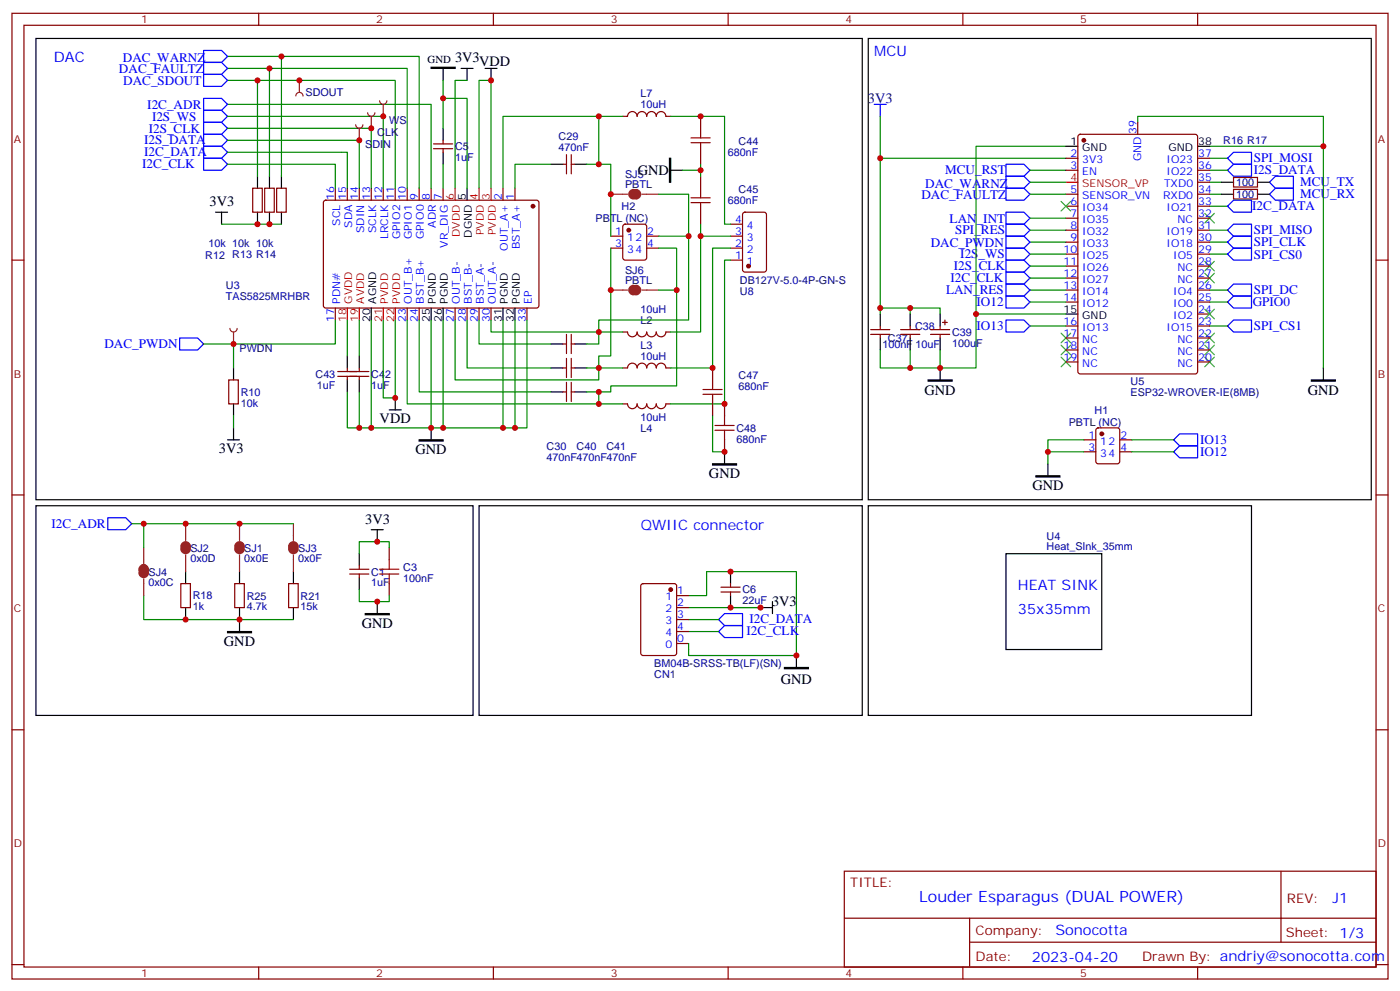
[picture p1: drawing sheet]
<svg xmlns="http://www.w3.org/2000/svg" width="412mm" height="292mm" viewBox="0 0 412 292" stroke-linecap="round" stroke-linejoin="round" font-family="sans-serif">
<g fill="none" stroke="#870000" stroke-width=".35">
<path d="M3.5 3.9h405.4v284.4h-405.4zM7.1 7.4h398.2v277.3h-398.2zM76.2 3.9v3.5M145.3 3.9v3.5M214.5 3.9v3.5M283.6 3.9v3.5M352.8 3.9v3.5M183.4 34.3l1.5-.1a1.41 1.41 0 0 1 1.4-1.4 1.41 1.41 0 0 1 1.4 1.5 1.41 1.41 0 0 1 1.4-1.5 1.41 1.41 0 0 1 1.4 1.5 1.41 1.41 0 0 1 1.4-1.5 1.41 1.41 0 0 1 1.4 1.5 1.41 1.41 0 0 1 1.4-1.5 1.41 1.41 0 0 1 1.4 1.5h1.5M206.4 34.3v3.5M317.7 39.8l.5-.3h33.9l.6 .5 .1 69.4-.5 .6-34.1 .1-.6-.5-.1-69.3zM335.1 36v3.5M74.4 55.4h2.9v7.1h-2.9z"/>
<path d="M78 55.4h2.8v7.1h-2.8zM81.5 55.4h2.8v7.1h-2.8zM95.5 59.2l.5-.3 62.3 .1 .4 .7v30.6l-.7 .4-62.3-.1-.5-.6v-30.3zM98.8 55.4v3.5M102.3 55.4v3.5M105.8 55.4v3.5M109.4 55.4v3.5M112.9 55.4v3.5M116.4 55.4v3.5M119.9 55.4v3.5M123.5 55.4v3.5M127 55.4v3.5"/>
<path d="M127.7 43.8h5.6M127.7 42.4h5.6M130.5 41.3v1.1M130.5 43.8v1M130.5 55.4v3.5M148.2 55.4v3.5M151.7 55.4v3.5M165.8 48.4h1.1M166.9 45.5v5.7M168.3 45.5v5.7M168.3 48.4h1M206.4 44.8v3.6"/>
<path d="M206.4 51.9v3.5M314 46.6h3.5M314 50.1h3.5M314 57.2h3.5M352.8 46.6h3.5M352.8 50.1h3.5M352.8 53.7h3.5M352.8 57.2h3.5M363.4 52.2h7v2.9h-7zM363.4 55.8h7v2.8h-7zM3.5 76.6h3.6M179.9 73.1h3.5"/>
<path d="M179.9 69.5h3.5M183.7 66.2l.4-.2h5.7l.6 .4 .1 9.5-.5 .6-5.9 .1-.6-.5-.1-9.4zM190.5 73.1h3.5M190.5 69.5h3.5M206.4 62.5v3.5M215.2 76.6h3.5M215.2 73.1h3.5M215.2 69.5h3.5M215.2 66h3.5M219 62.7l.4-.2h5.7l.6 .4 .1 16.5-.5 .7h-5.9l-.6-.4-.1-16.5zM314 60.7h3.5M314 64.2h3.5"/>
<path d="M314 67.8h3.5M314 71.3h3.5M314 74.8h3.5M314 78.4h3.5M352.8 60.7h3.5M352.8 64.2h3.5M352.8 67.8h3.5M352.8 71.3h3.5M352.8 74.8h3.5M352.8 78.4h3.5M405.3 76.6h3.6M98.8 90.7v3.5"/>
<path d="M119.9 90.7v3.5M123.5 90.7v3.5M134.1 90.7v3.5M137.6 90.7v3.5M141.1 90.7v3.5M144.6 90.7v3.5M155.2 90.7v3.5M166.9 98.5v5.6M168.3 98.5v5.6M183.4 97.8h1.5M187.7 97.7a1.41 1.41 0 0 1-1.4 1.5 1.41 1.41 0 0 1-1.4-1.4M190.5 97.7a1.41 1.41 0 0 1-1.4 1.5 1.41 1.41 0 0 1-1.4-1.4"/>
<path d="M193.3 97.7a1.41 1.41 0 0 1-1.4 1.5 1.41 1.41 0 0 1-1.4-1.4M197.6 97.8l-1.5-.1a1.41 1.41 0 0 1-1.4 1.5 1.41 1.41 0 0 1-1.4-1.4M256.5 98.5h5.6M256.5 97h5.6M259.3 96v1M259.3 98.5v1M265.3 98.5h5.6M265.3 97h5.6M268.1 96v1M268.1 98.5v1M274.1 98.5h5.7M274.1 97h5.7"/>
<path d="M276.9 96v1M276.9 98.5v1M277.6 94.9h1.4M278.3 94.2v1.4M314 81.9h3.5M314 85.4h3.5M314 88.9h3.5M314 96h3.5M314 99.5h3.5M352.8 81.9h3.5M352.8 85.4h3.5M352.8 88.9h3.5"/>
<path d="M352.8 92.5h3.5M352.8 96h3.5M352.8 99.5h3.5M67.4 111.9h2.8v7h-2.8zM99.5 110.8h9.2M99.5 109.4h9.2M102.3 108.3v1.1M102.3 110.8v1.1M105.8 108.3v1.1M105.8 110.8v1.1M165.8 101.3h1.1M165.8 108.3h1.1"/>
<path d="M165.8 115.4h1.1M166.9 105.5v5.7M166.9 112.6v5.6M168.3 105.5v5.7M168.3 112.6v5.6M168.3 101.3h1M168.3 108.3h1M168.3 115.4h1M183.4 108.3h1.5a1.41 1.41 0 0 1 1.4-1.4 1.41 1.41 0 0 1 1.4 1.4 1.41 1.41 0 0 1 1.4-1.4 1.41 1.41 0 0 1 1.4 1.4 1.41 1.41 0 0 1 1.4-1.4 1.41 1.41 0 0 1 1.4 1.4 1.41 1.41 0 0 1 1.4-1.4 1.41 1.41 0 0 1 1.4 1.4h1.5M183.4 118.9h1.5a1.41 1.41 0 0 0 1.4 1.4 1.41 1.41 0 0 0 1.4-1.4 1.41 1.41 0 0 0 1.4 1.4 1.41 1.41 0 0 0 1.4-1.4 1.41 1.41 0 0 0 1.4 1.4 1.41 1.41 0 0 0 1.4-1.4 1.41 1.41 0 0 0 1.4 1.4 1.41 1.41 0 0 0 1.4-1.4h1.5M209.9 108.3v3.6M209.9 118.9v3.5"/>
<path d="M213.4 118.9v3.5M314 103h3.5M314 106.6h3.5M352.8 103h3.5M352.8 106.6h3.5M213.4 129.5v3.5M3.5 145.7h3.6M405.3 145.7h3.6M53.3 171.8h2.8v7.1h-2.8zM69.1 171.8h2.9v7.1h-2.9zM85 171.8h2.8v7.1h-2.8zM103 169h5.7"/>
<path d="M103 167.6h5.7M105.8 166.5v1.1M105.8 169v1.1M114.7 161.3v3.5M114.7 171.8v3.6M212.4 174.3h5.6M212.4 172.9h5.6M215.2 171.8v1.1M215.2 174.3v1.1M3.5 214.9h3.6M405.3 214.9h3.6M248.7 256.5h156.6v28.2h-156.6z"/>
<path d="M377.3 256.5v20.9M248.7 270.4h156.5M285.6 277.4h119.6M285.6 270.4v14.1M3.5 284h3.6M76.2 284.7v3.6M145.3 284.7v3.6M214.5 284.7v3.6M283.6 284.7v3.6M352.8 284.7v3.6M405.3 284h3.6"/>
</g>
<g fill="none" stroke="#000" stroke-width=".35">
<path d="M10.6 11.3h243.4v135.8h-243.4zM255.8 11.3h148.1v135.8h-148.1zM130.5 20.1v3.6M130.5 37.8v3.5M135.8 20.1h3.5M137.6 20.1v3.6M142.9 20.1h3.5M144.6 20.1v3.6M75.8 51.9v3.5M79.4 51.9v3.5M82.9 51.9v3.5M130.5 44.8v3.6"/>
<path d="M137.6 55.4v3.5M162.3 48.4h3.5M169.3 48.4h3.6M197.6 50.1h3.5M314 43.1h3.5M352.8 43.1h3.5M359.8 53.7h3.6M359.8 57.2h3.6M370.4 53.7h3.5M370.4 57.2h3.5M63.5 62.5h3.5M65.3 62.5v3.5"/>
<path d="M75.8 62.5v3.5M79.4 62.5v3.5M82.9 62.5v3.5M109.4 90.7v3.5M127 90.7v3.5M130.5 90.7v3.5M148.2 90.7v3.5M151.7 90.7v3.5M259.3 92.5v3.5M259.3 99.5v3.5M268.1 92.5v3.5M268.1 99.5v3.5"/>
<path d="M276.9 92.5v3.5M276.9 99.5v3.5M314 92.5h3.5M68.8 108.3v3.6M68.8 118.9v3.5M102.3 104.8v3.5M102.3 111.9v3.5M105.8 104.8v3.5M105.8 111.9v3.5M116.4 117.2v3.5M162.3 101.3h3.5M162.3 108.3h3.5"/>
<path d="M162.3 115.4h3.5M169.3 101.3h3.6M169.3 108.3h3.6M169.3 115.4h3.6M276.9 108.3v3.6M389.8 108.3v3.6M67 129.5h3.6M68.8 126v3.5M114.7 120.7h3.5M127 126v3.5M213.4 133v3.6M10.6 148.9h128.7v61.7h-128.7z"/>
<path d="M109.4 156h3.5M111.1 156v3.5M141.1 148.9h112.9v61.7h-112.9zM255.8 148.9h112.9v61.7h-112.9zM54.7 168.3v3.5M54.7 178.9v3.5M70.6 168.3v3.5M70.6 178.9v7M86.4 168.3v3.5M86.4 178.9v3.5M105.8 163v3.5M105.8 170.1v3.5"/>
<path d="M111.1 177.1v3.6M215.2 168.3v3.5M215.2 175.4v3.5M224 178.9h3.5M227.5 177.1v3.6M296.3 163h28.3v28.2h-28.3zM234.6 193v3.5"/>
</g>
<g fill="none" stroke="#008700" stroke-width=".35">
<path d="M67 16.6h56.5v38.8M82.9 16.6v35.3M67 37.8h42.4v17.6M67 34.3h45.9v21.1M67 23.7h49.4v31.7M67 20.1h52.9v35.3M67 30.7h60v24.7M75.8 23.7v28.2M79.4 20.1v31.8M130.5 29h7.1v26.4M130.5 23.7v14.1M137.6 23.7h-3.5v31.7"/>
<path d="M176.4 34.3h7M197.6 34.3h15.8v31.7h1.8M259.3 34.3v12.3h54.7M335.1 36v-1.7h54.7v74M67 41.3h38.8v14.1M67 48.4h31.8v7M130.5 48.4v7M141.1 55.4v-31.7h3.5v31.7M162.3 48.4h-10.6v7M172.9 48.4h3.5v-14.1h-28.2v21.1M176.4 48.4h3.5v21.1M194 57.2h8.8v12.3"/>
<path d="M201.1 50.1h5.3v1.8M206.4 48.4v1.7M259.3 46.6v45.9M303.4 53.7h10.6M303.4 57.2h10.6M303.4 50.1h10.6M314 43.1h-26.5v49.4M356.3 46.6h5.3M356.3 53.7h3.5M356.3 57.2h3.5M356.3 43.1h33.5M356.3 50.1h5.3"/>
<path d="M65.3 66h17.6M179.9 73.1v31.7h-3.5v3.5h7M194 73.1h5.3v40.5h-19.4v1.8h-3.5M194 69.5h8.8v24.7h-26.4v3.6h7M206.4 66v3.5M215.2 76.6h-1.8v42.3h-15.8M215.2 73.1h-5.3v35.2h-12.3M215.2 69.5h-8.8v28.3h-8.8M303.4 71.3h10.6M303.4 78.4h10.6M303.4 74.8h10.6M303.4 67.8h10.6"/>
<path d="M303.4 64.2h10.6M356.3 60.7h5.3M356.3 74.8h5.3M356.3 71.3h5.3M356.3 67.8h5.3M98.8 94.2v7.1h-38.8M102.3 94.2v10.6M105.8 94.2v10.6M109.4 94.2v31.8h17.6M112.9 94.2v23h3.5v-23M119.9 94.2v24.7h56.5v-3.5h-3.5M123.5 94.2v21.2h38.8"/>
<path d="M127 94.2v31.8h28.2v-31.8M130.5 94.2v31.8M134.1 94.2v17.7h42.3v-3.6h-3.5M137.6 94.2v14.1h24.7M141.1 94.2v7.1h21.2M144.6 94.2v3.6h31.8v3.5h-3.5M148.2 94.2v31.8M151.7 94.2v31.8M194 85.4h5.3M259.3 90.7h8.8v1.8M268.1 90.7h8.8v1.8M303.4 85.4h10.6"/>
<path d="M303.4 81.9h10.6M314 92.5h-26.5v15.8h-10.6v-5.3M356.3 85.4h5.3M356.3 96h5.3M356.3 88.9h5.3M68.8 101.3v7M102.3 115.4v10.6h3.5M105.8 115.4v10.6h3.6M176.4 118.9h7M259.3 103v5.3h8.8M268.1 103v5.3h8.8M68.8 122.4v3.6"/>
<path d="M209.9 122.4v10.6h3.5M38.8 154.2h47.6M42.3 154.2v7.1M42.3 175.4v7h44.1M105.8 173.6v3.5h8.9v-1.7M114.7 161.3v-1.8h-8.9v3.5M202.8 175.4h5.3v-7.1h26.5v24.7h-31.8v-1.8M202.8 178.9h21.2M202.8 185.9h8.9M202.8 182.4h8.9"/>
</g>
<g fill="none" stroke="#00f" stroke-width=".35">
<path d="M60 14.9h5.3l1.7 1.7-1.7 1.8h-5.3zM60 18.4h5.3l1.7 1.7-1.7 1.8h-5.3zM60 32.5h5.3l1.7 1.8-1.7 1.7h-5.3zM60 36h5.3l1.7 1.8-1.7 1.7h-5.3zM60 39.5h5.3l1.7 1.8-1.7 1.8h-5.3zM60 29h5.3l1.7 1.7-1.7 1.8h-5.3zM60 21.9h5.3l1.7 1.8-1.7 1.7h-5.3zM257.5 30.7h3.6M259.3 30.7v3.6M60 43.1h5.3l1.7 1.7-1.7 1.8h-5.3zM60 46.6h5.3l1.7 1.8-1.7 1.7h-5.3zM296.3 48.4h5.3l1.8 1.7-1.8 1.8h-5.3z"/>
<path d="M296.3 51.9h5.3l1.8 1.8-1.8 1.7h-5.3zM296.3 55.4h5.3l1.8 1.8-1.8 1.7h-5.3zM361.6 46.6l1.8-1.8h5.3v3.6h-5.3zM361.6 50.1l1.8-1.7h5.3v3.5h-5.3zM373.9 57.2l1.8-1.8h5.3v3.5h-5.3zM373.9 53.7l1.8-1.8h5.3v3.5h-5.3zM296.3 66h5.3l1.8 1.8-1.8 1.7h-5.3zM296.3 76.6h5.3l1.8 1.8-1.8 1.7h-5.3zM296.3 73.1h5.3l1.8 1.7-1.8 1.8h-5.3zM296.3 69.5h5.3l1.8 1.8-1.8 1.8h-5.3zM296.3 62.5h5.3l1.8 1.7-1.8 1.8h-5.3zM361.6 74.8l1.8-1.7h5.3v3.5h-5.3z"/>
<path d="M361.6 71.3l1.8-1.8h5.3v3.6h-5.3zM361.6 60.7l1.8-1.8h5.3v3.6h-5.3zM361.6 67.8l1.8-1.8h5.3v3.5h-5.3zM52.9 99.5h5.3l1.8 1.8-1.8 1.7h-5.3zM296.3 80.1h5.3l1.8 1.8-1.8 1.7h-5.3zM296.3 83.6h5.3l1.8 1.8-1.8 1.8h-5.3zM361.6 85.4l1.8-1.8h5.3v3.6h-5.3zM361.6 96l1.8-1.8h5.3v3.6h-5.3zM361.6 88.9l1.8-1.7h5.3v3.5h-5.3zM31.7 152.4h5.3l1.8 1.8-1.8 1.8h-5.3zM211.7 185.9l1.7-1.7h5.3v3.5h-5.3zM213.4 180.7h5.3v3.5h-5.3l-1.7-1.8z"/>
</g>
<g fill="none" stroke="#3c3" stroke-width=".35">
<path d="M312.6 59.3l2.8 2.8M315.4 59.3l-2.8 2.8M354.9 62.8l2.8 2.9M354.9 76.9l2.8 2.9M357.7 62.8l-2.8 2.9M357.7 76.9l-2.8 2.9M312.6 98.1l2.8 2.8M315.4 98.1l-2.8 2.8M354.9 98.1l2.8 2.8M354.9 80.5l2.8 2.8M354.9 91.1l2.8 2.8M357.7 98.1l-2.8 2.8"/>
<path d="M357.7 80.5l-2.8 2.8M357.7 91.1l-2.8 2.8M312.6 105.2l2.8 2.8M312.6 101.6l2.8 2.9M315.4 105.2l-2.8 2.8M315.4 101.6l-2.8 2.9M354.9 101.6l2.8 2.9M354.9 105.2l2.8 2.8M357.7 101.6l-2.8 2.9M357.7 105.2l-2.8 2.8"/>
</g>
<path d="M127 19.8h7.1v.3h-7.1zM197.2 46.6h.4v7.1h-.4zM273.4 111.9h7.1v.3h-7.1zM386.3 111.9h7v.3h-7zM123.5 129.5h7v.4h-7zM209.9 136.6h7.1v.3h-7.1zM67 185.9h7.1v.4h-7.1zM107.6 180.7h7.1v.3h-7.1zM231.1 196.5h7v.4h-7z" fill="#000" stroke="#000" stroke-width=".35"/>
<path d="M134.1 55.4v3.5M141.1 55.4v3.5M144.6 55.4v3.5M314 53.7h3.5M102.3 90.7v3.5M105.8 90.7v3.5M112.9 90.7v3.5M116.4 90.7v3.5" fill="none" stroke="#f00" stroke-width=".35"/>
<g fill="#870000" stroke="#870000" stroke-width=".35">
<circle cx="319.3" cy="41.3" r=".53"/>
<circle cx="157" cy="60.7" r=".53"/>
<circle cx="220.5" cy="78.4" r=".53"/>
<circle cx="185.2" cy="67.8" r=".53"/>
</g>
<g fill="none" stroke="#a10000" stroke-width=".35">
<path d="M206.4 37.8v2.8M203.6 42h5.6M203.6 40.6h5.6M203.6 59.7h5.6M203.6 58.2h5.6M206.4 42v2.8M206.4 55.4v2.8M206.4 59.7v2.8M207.1 116.1h5.6M207.1 114.7h5.6M209.9 111.9v2.8M209.9 116.1v2.8"/>
<path d="M210.6 126.7h5.7M210.6 125.3h5.7M213.4 122.4v2.9M213.4 126.7v2.8M111.8 169h5.7M111.8 167.6h5.7M114.7 164.8v2.8M114.7 169v2.8"/>
</g>
<path d="M186.6 56.5a.71 .71 0 0 0-.7 .7 .71 .71 0 0 0 .7 .7M187.3 56.5a.71 .71 0 0 1 .7 .7 .71 .71 0 0 1-.7 .7M186.6 84.7a.71 .71 0 0 0-.7 .7 .71 .71 0 0 0 .7 .7M187.3 84.7a.71 .71 0 0 1 .7 .7 .71 .71 0 0 1-.7 .7M41.6 168a.76 .76 0 0 1 .7-1.1 .76 .76 0 0 1 .7 1.1M41.6 168.7a.71 .71 0 0 0 .7 .7 .71 .71 0 0 0 .7-.7M54 161.6a.71 .71 0 0 0 .7 .7 .71 .71 0 0 0 .7-.7M54 160.9a.71 .71 0 0 1 .7-.7 .71 .71 0 0 1 .7 .7M69.8 161.6a.71 .71 0 0 0 .8 .7 .71 .71 0 0 0 .7-.7M69.8 160.9a.71 .71 0 0 1 .8-.7 .71 .71 0 0 1 .7 .7M85.7 161.6a.71 .71 0 0 0 .7 .7 .71 .71 0 0 0 .7-.7M85.7 160.9a.71 .71 0 0 1 .7-.7 .71 .71 0 0 1 .7 .7" fill="none" stroke="#8c2424" stroke-width="1.8"/>
<g fill="none" stroke="#8c2424" stroke-width=".35">
<path d="M87.1 28.3a1.06 1.06 0 0 1 1.1-1.1 1.06 1.06 0 0 1 1.1 1.1M88.2 23.7v3.5M179.9 57.2h5M189.1 57.2h4.9M179.9 85.4h5M189.1 85.4h4.9M54.7 154.2v4.9M70.6 154.2v4.9M86.4 154.2v4.9M42.3 161.3v4.9M42.3 166.9v2.5M42.3 170.4v5"/>
<path d="M54.7 163.4v4.9M70.6 163.4v4.9M86.4 163.4v4.9"/>
</g>
<circle cx="88.2" cy="23.7" r=".18" fill="#8c2424"/>
<path d="M67 44.8h35.3v10.6" fill="none" stroke="#008700" stroke-width=".35"/>
<path d="M104.8 36.7a1.06 1.06 0 0 0 1 1.1 1.06 1.06 0 0 0 1.1-1.1M105.8 37.8v3.5" fill="none" stroke="#8c2424" stroke-width=".35"/>
<circle cx="105.8" cy="41.3" r=".18" fill="#8c2424"/>
<path d="M108.3 33.2a1.06 1.06 0 0 0 1.1 1.1 1.06 1.06 0 0 0 1-1.1M109.4 34.3v3.5" fill="none" stroke="#8c2424" stroke-width=".35"/>
<circle cx="109.4" cy="37.8" r=".18" fill="#8c2424"/>
<path d="M111.8 29.7a1.06 1.06 0 0 0 1.1 1 1.06 1.06 0 0 0 1-1M112.9 30.7v3.6" fill="none" stroke="#8c2424" stroke-width=".35"/>
<circle cx="112.9" cy="34.3" r=".18" fill="#8c2424"/>
<path d="M67.7 96.7a1.06 1.06 0 0 0 1.1 1.1 1.06 1.06 0 0 0 1-1.1M68.8 97.8v3.5" fill="none" stroke="#8c2424" stroke-width=".35"/>
<circle cx="68.8" cy="101.3" r=".18" fill="#8c2424"/>
<path d="M296.3 87.2h5.3l1.8 1.7-1.8 1.8h-5.3zM296.3 94.2h5.3l1.8 1.8-1.8 1.8h-5.3zM345.7 133l1.8-1.7h5.3v3.5h-5.3zM345.7 129.5l1.8-1.8h5.3v3.6h-5.3z" fill="none" stroke="#00f" stroke-width=".35"/>
<path d="M303.4 88.9h10.6M303.4 96h10.6M308.7 133h10.6M319.3 129.5h-10.6v7.1M333.4 133h12.3M333.4 129.5h12.3M202.8 189.5v1.7" fill="none" stroke="#008700" stroke-width=".35"/>
<path d="M319.3 129.5h3.5M319.3 133h3.5M323 126.2l.5-.2h5.6l.7 .4v9.5l-.4 .6-5.9 .1-.7-.5v-9.4zM329.8 129.5h3.6M329.8 133h3.6M189 172l.4-.2h9.2l.7 .5v20l-.4 .6-9.5 .1-.6-.5-.1-20zM199.3 175.4h3.5M199.3 178.9h3.5M199.3 182.4h3.5M199.3 185.9h3.5M199.3 189.5h3.5" fill="none" stroke="#870000" stroke-width=".35"/>
<g fill="#870000" stroke="#870000" stroke-width=".35">
<circle cx="324.6" cy="127.7" r=".53"/>
<circle cx="197.6" cy="173.6" r=".53"/>
</g>
<path d="M305.2 140.1h7v.3h-7z" fill="#000" stroke="#000" stroke-width=".35"/>
<path d="M308.7 136.6v3.5" fill="none" stroke="#000" stroke-width=".35"/>
<g fill="#c00">
<circle cx="287.5" cy="92.5" r=".88"/>
<circle cx="389.8" cy="43.1" r=".88"/>
<circle cx="268.1" cy="90.7" r=".88"/>
<circle cx="268.1" cy="108.3" r=".88"/>
<circle cx="276.9" cy="108.3" r=".88"/>
<circle cx="259.3" cy="90.7" r=".88"/>
<circle cx="259.3" cy="46.6" r=".88"/>
<circle cx="148.2" cy="126" r=".88"/>
<circle cx="151.7" cy="126" r=".88"/>
<circle cx="127" cy="126" r=".88"/>
<circle cx="130.5" cy="126" r=".88"/>
<circle cx="176.4" cy="34.3" r=".88"/>
<circle cx="176.4" cy="97.8" r=".88"/>
<circle cx="176.4" cy="108.3" r=".88"/>
<circle cx="176.4" cy="118.9" r=".88"/>
<circle cx="109.4" cy="126" r=".88"/>
<circle cx="105.8" cy="126" r=".88"/>
<circle cx="68.8" cy="101.3" r=".88"/>
<circle cx="144.6" cy="23.7" r=".88"/>
<circle cx="116.4" cy="117.2" r=".88"/>
<circle cx="130.5" cy="29" r=".88"/>
<circle cx="111.1" cy="159.5" r=".88"/>
<circle cx="111.1" cy="177.1" r=".88"/>
<circle cx="70.6" cy="182.4" r=".88"/>
<circle cx="54.7" cy="154.2" r=".88"/>
<circle cx="70.6" cy="154.2" r=".88"/>
<circle cx="42.3" cy="154.2" r=".88"/>
<circle cx="54.7" cy="182.4" r=".88"/>
<circle cx="206.4" cy="69.5" r=".88"/>
<circle cx="213.4" cy="118.9" r=".88"/>
<circle cx="209.9" cy="108.3" r=".88"/>
<circle cx="213.4" cy="133" r=".88"/>
<circle cx="206.4" cy="34.3" r=".88"/>
<circle cx="206.4" cy="50.1" r=".88"/>
<circle cx="75.8" cy="66" r=".88"/>
<circle cx="79.4" cy="66" r=".88"/>
<circle cx="75.8" cy="23.7" r=".88"/>
<circle cx="79.4" cy="20.1" r=".88"/>
<circle cx="82.9" cy="16.6" r=".88"/>
<circle cx="176.4" cy="48.4" r=".88"/>
<circle cx="176.4" cy="115.4" r=".88"/>
<circle cx="179.9" cy="57.2" r=".88"/>
<circle cx="202.8" cy="69.5" r=".88"/>
<circle cx="179.9" cy="85.4" r=".88"/>
<circle cx="199.3" cy="85.4" r=".88"/>
<circle cx="234.6" cy="193" r=".88"/>
<circle cx="215.2" cy="178.9" r=".88"/>
<circle cx="215.2" cy="168.3" r=".88"/>
<circle cx="224" cy="178.9" r=".88"/>
<circle cx="88.2" cy="23.7" r=".88"/>
<circle cx="105.8" cy="41.3" r=".88"/>
<circle cx="109.4" cy="37.8" r=".88"/>
<circle cx="112.9" cy="34.3" r=".88"/>
<circle cx="308.7" cy="133" r=".88"/>
</g>
<text font-size="4.6" fill="#00f" x="270.8" y="265.5">Louder Esparagus (DUAL POWER)</text>
<g font-size="4.2" fill="#00f">
<text x="257.5" y="16.6">MCU</text>
<text x="15.9" y="18.4">DAC</text>
<text x="188.7" y="156">QWIIC connector</text>
<text x="299.9" y="173.6">HEAT SINK</text>
<text x="299.9" y="180.7">35x35mm</text>
<text x="392.5" y="265.8">J1</text>
<text x="310.9" y="275.3">Sonocotta</text>
<text x="304" y="283.1">2023-04-20</text>
</g>
<g font-size="4.2">
<text x="134.1" y="18.4">3V3</text>
<text x="141.1" y="19.4">VDD</text>
<text x="187.9" y="51.6">GND</text>
<text x="61.7" y="60.7">3V3</text>
<text x="272.3" y="116.2">GND</text>
<text x="385.2" y="116.2">GND</text>
<text x="111.8" y="124.7">VDD</text>
<text x="64.5" y="133.4">3V3</text>
<text x="122.4" y="133.7">GND</text>
<text x="208.8" y="140.8">GND</text>
<text x="304.1" y="144.4">GND</text>
<text x="107.6" y="154.2">3V3</text>
<text x="227.4" y="178.6">3V3</text>
<text x="106.5" y="184.9">GND</text>
<text x="66" y="190.2">GND</text>
<text x="230" y="201.5">GND</text>
</g>
<text font-size="4.2" fill="#000080" x="255.7" y="30.4">3V3</text>
<g font-size="3.9" fill="#00f">
<text x="35.1" y="21.4">DAC_FAULTZ</text>
<text x="36.2" y="18.4">DAC_WARNZ</text>
<text x="36.3" y="25">DAC_SDOUT</text>
<text x="43.4" y="32">I2C_ADR</text>
<text x="44.8" y="35.5">I2S_WS</text>
<text x="43.8" y="39.1">I2S_CLK</text>
<text x="42.5" y="42.5">I2S_DATA</text>
<text x="42.5" y="46.1">I2C_DATA</text>
<text x="369.4" y="47.8">SPI_MOSI</text>
<text x="41.8" y="49.6">I2C_CLK</text>
<text x="278.4" y="51.4">MCU_RST</text>
<text x="369.4" y="51.3">I2S_DATA</text>
<text x="271.4" y="58.5">DAC_FAULTZ</text>
<text x="272.5" y="55.4">DAC_WARNZ</text>
<text x="383" y="54.8">MCU_TX</text>
<text x="383" y="58.3">MCU_RX</text>
<text x="279.7" y="65.5">LAN_INT</text>
<text x="368.8" y="62">I2C_DATA</text>
<text x="281.4" y="69">SPI_RES</text>
<text x="369.4" y="69">SPI_MISO</text>
<text x="274.2" y="72.6">DAC_PWDN</text>
<text x="282.9" y="76.1">I2S_WS</text>
<text x="369.4" y="76.1">SPI_CS0</text>
<text x="369.4" y="72.5">SPI_CLK</text>
<text x="280" y="83.1">I2C_CLK</text>
<text x="281" y="79.6">I2S_CLK</text>
<text x="278.7" y="86.7">LAN_RES</text>
<text x="369.4" y="86.6">SPI_DC</text>
<text x="287.7" y="90.2">IO12</text>
<text x="369" y="90.2">GPIO0</text>
<text x="287.7" y="97.2">IO13</text>
<text x="369.4" y="97.2">SPI_CS1</text>
<text x="30.8" y="102.6">DAC_PWDN</text>
<text x="353.5" y="130.9">IO13</text>
<text x="353.5" y="134.4">IO12</text>
<text x="15.2" y="155.5">I2C_ADR</text>
<text x="220.8" y="183.6">I2C_DATA</text>
<text x="219.9" y="187.1">I2C_CLK</text>
</g>
<g font-size="3.9" fill="#800">
<text x="250.5" y="261.1">TITLE:</text>
<text x="379.1" y="265.8">REV:</text>
<text x="287.4" y="275.3">Company:</text>
<text x="378.7" y="275.9">Sheet: 1/3</text>
<text x="287.4" y="283">Date:</text>
<text x="336.4" y="283.1">Drawn By: andriy@sonocotta.com</text>
</g>
<g font-size="3.2" fill="#800">
<text x="41.6" y="6.9">1</text>
<text x="110.8" y="6.9">2</text>
<text x="179.9" y="6.9">3</text>
<text x="249.1" y="6.9">4</text>
<text x="318.2" y="6.9">5</text>
<text x="4.1" y="42">A</text>
<text x="405.9" y="42">A</text>
<text x="4.1" y="111.2">B</text>
<text x="405.9" y="111.2">B</text>
<text x="4.1" y="180.3">C</text>
<text x="405.9" y="180.3">C</text>
<text x="4.1" y="249.4">D</text>
<text x="405.9" y="249.4">D</text>
<text x="41.6" y="287.7">1</text>
<text x="110.8" y="287.7">2</text>
<text x="179.9" y="287.7">3</text>
<text x="249.1" y="287.7">4</text>
<text x="318.2" y="287.7">5</text>
</g>
<g font-size="3.2">
<text x="125.9" y="18.6">GND</text>
<text x="315.3" y="42.7">1</text>
<text x="318.8" y="44.5">GND</text>
<text x="344.2" y="44.5">GND</text>
<text x="353" y="42.7">38</text>
<text x="137.2" y="58.8" transform="rotate(-90 137.2 58.8)">5</text>
<text x="139" y="70" transform="rotate(-90 139 70)">DGND</text>
<text x="110.8" y="89.4" transform="rotate(-90 110.8 89.4)">AGND</text>
<text x="128.4" y="89.4" transform="rotate(-90 128.4 89.4)">PGND</text>
<text x="131.9" y="89.4" transform="rotate(-90 131.9 89.4)">PGND</text>
<text x="149.6" y="89.4" transform="rotate(-90 149.6 89.4)">PGND</text>
<text x="153.1" y="89.4" transform="rotate(-90 153.1 89.4)">PGND</text>
<text x="109" y="94.9" transform="rotate(-90 109 94.9)">20</text>
<text x="126.6" y="94.9" transform="rotate(-90 126.6 94.9)">25</text>
<text x="130.2" y="94.9" transform="rotate(-90 130.2 94.9)">26</text>
<text x="147.8" y="94.9" transform="rotate(-90 147.8 94.9)">31</text>
<text x="151.3" y="94.9" transform="rotate(-90 151.3 94.9)">32</text>
<text x="313.3" y="92.1">15</text>
<text x="318.8" y="93.9">GND</text>
</g>
<g font-size="3.2" fill="#000080">
<text x="90" y="28.3">SDOUT</text>
<text x="188.7" y="28.6">L7</text>
<text x="188.7" y="31.8">10uH</text>
<text x="111.1" y="40">CLK</text>
<text x="114.7" y="36.5">WS</text>
<text x="164.5" y="41.3">C29</text>
<text x="107.6" y="43.5">SDIN</text>
<text x="134.1" y="47.4">1uF</text>
<text x="134.1" y="44.2">C5</text>
<text x="164.5" y="44.5">470nF</text>
<text x="214.4" y="46">680nF</text>
<text x="217.6" y="42.8">C44</text>
<text x="360.3" y="42.5">R16 R17</text>
<text x="184.1" y="52.3">SJ5</text>
<text x="184.1" y="55.4">PBTL</text>
<text x="217.6" y="56.9">C45</text>
<text x="364.1" y="54.8">100</text>
<text x="364.1" y="58.3">100</text>
<text x="175.5" y="65.4">PBTL (NC)</text>
<text x="183.1" y="61.9">H2</text>
<text x="214.4" y="60.1">680nF</text>
<text x="60.5" y="76.1">R12 R13 R14</text>
<text x="61.4" y="72.7">10k 10k 10k</text>
<text x="184.1" y="83.6">PBTL</text>
<text x="184.1" y="80.5">SJ6</text>
<text x="218" y="83.6">DB127V-5.0-4P-GN-S</text>
<text x="66.6" y="88.2">TAS5825MRHBR</text>
<text x="66.6" y="85.1">U3</text>
<text x="218" y="86.9">U8</text>
<text x="188.7" y="92.2">10uH</text>
<text x="188.7" y="95.4">L2</text>
<text x="261.6" y="100.7">C37</text>
<text x="269.5" y="97.1">C38</text>
<text x="280.5" y="98.9">C39</text>
<text x="70.6" y="103.5">PWDN</text>
<text x="188.7" y="105.9">10uH</text>
<text x="188.7" y="102.7">L3</text>
<text x="259.9" y="102.4">100nF</text>
<text x="269.6" y="102.4">10uF</text>
<text x="280.5" y="102.1">100uF</text>
<text x="93" y="111.2">C43</text>
<text x="109.4" y="111.2">C42</text>
<text x="217.6" y="111.6">C47</text>
<text x="333" y="113.4">U5</text>
<text x="70.9" y="119.8">10k</text>
<text x="70.9" y="116.5">R10</text>
<text x="93.3" y="114.4">1uF</text>
<text x="109.4" y="114.4">1uF</text>
<text x="217.6" y="114.7">680nF</text>
<text x="333" y="116.7">ESP32-WROVER-IE(8MB)</text>
<text x="188.7" y="123.9">10uH</text>
<text x="314.8" y="125.4">PBTL (NC)</text>
<text x="322.5" y="121.8">H1</text>
<text x="188.7" y="127.1">L4</text>
<text x="217" y="130.3">680nF</text>
<text x="217" y="127.1">C48</text>
<text x="161" y="135.6">470nF470nF470nF</text>
<text x="161" y="132.4">C30</text>
<text x="169.8" y="132.4">C40</text>
<text x="178.7" y="132.4">C41</text>
<text x="308.3" y="162">Heat_SInk_35mm</text>
<text x="308.3" y="159">U4</text>
<text x="56.1" y="165.6">0x0D</text>
<text x="56.1" y="162.4">SJ2</text>
<text x="72" y="165.6">0x0E</text>
<text x="72" y="162.4">SJ1</text>
<text x="87.8" y="165.6">0x0F</text>
<text x="87.8" y="162.4">SJ3</text>
<text x="43.8" y="172.6">0x0C</text>
<text x="43.8" y="169.5">SJ4</text>
<text x="109.4" y="172.6">1uF</text>
<text x="109.4" y="169.4">C1</text>
<text x="118.8" y="171.2">100nF</text>
<text x="118.8" y="168">C3</text>
<text x="56.8" y="179.7">1k</text>
<text x="56.8" y="176.5">R18</text>
<text x="72.7" y="179.7">4.7k</text>
<text x="72.7" y="176.5">R25</text>
<text x="88.5" y="179.7">15k</text>
<text x="88.5" y="176.5">R21</text>
<text x="218.7" y="177.9">22uF</text>
<text x="218.7" y="174.7">C6</text>
<text x="192.7" y="196.5">BM04B-SRSS-TB(LF)(SN)</text>
<text x="192.7" y="199.7">CN1</text>
</g>
<g font-size="3.2" fill="#00f">
<text x="334.8" y="39.5" transform="rotate(-90 334.8 39.5)">39</text>
<text x="315.3" y="46.2">2</text>
<text x="336.2" y="47.5" transform="rotate(-90 336.2 47.5)">GND</text>
<text x="353" y="46.2">37</text>
<text x="315.3" y="49.8">3</text>
<text x="318.8" y="51.5">EN</text>
<text x="318.8" y="48">3V3</text>
<text x="343.6" y="48">IO23</text>
<text x="343.6" y="51.5">IO22</text>
<text x="353" y="49.8">36</text>
<text x="353" y="53.3">35</text>
<text x="98.4" y="58.8" transform="rotate(-90 98.4 58.8)">16</text>
<text x="102" y="58.8" transform="rotate(-90 102 58.8)">15</text>
<text x="105.5" y="58.8" transform="rotate(-90 105.5 58.8)">14</text>
<text x="109" y="58.8" transform="rotate(-90 109 58.8)">13</text>
<text x="112.5" y="58.8" transform="rotate(-90 112.5 58.8)">12</text>
<text x="116.1" y="58.8" transform="rotate(-90 116.1 58.8)">11</text>
<text x="119.6" y="58.8" transform="rotate(-90 119.6 58.8)">10</text>
<text x="123.1" y="58.8" transform="rotate(-90 123.1 58.8)">9</text>
<text x="126.6" y="58.8" transform="rotate(-90 126.6 58.8)">8</text>
<text x="130.2" y="58.8" transform="rotate(-90 130.2 58.8)">7</text>
<text x="147.8" y="58.8" transform="rotate(-90 147.8 58.8)">2</text>
<text x="151.3" y="58.8" transform="rotate(-90 151.3 58.8)">1</text>
<text x="315.3" y="56.8">5</text>
<text x="318.8" y="58.6">SENSOR_VN</text>
<text x="342.6" y="58.6">RXD0</text>
<text x="342.9" y="55.1">TXD0</text>
<text x="353" y="56.8">34</text>
<text x="216.5" y="65.7">4</text>
<text x="315.3" y="63.9">7</text>
<text x="315.3" y="60.4">6</text>
<text x="318.8" y="65.7">IO35</text>
<text x="318.8" y="62.1">IO34</text>
<text x="343.6" y="62.1">IO21</text>
<text x="346.9" y="65.7">NC</text>
<text x="353" y="60.4">33</text>
<text x="353" y="63.9">32</text>
<text x="100.2" y="66.4" transform="rotate(-90 100.2 66.4)">SCL</text>
<text x="103.7" y="67" transform="rotate(-90 103.7 67)">SDA</text>
<text x="107.2" y="68.6" transform="rotate(-90 107.2 68.6)">SDIN</text>
<text x="110.8" y="68.6" transform="rotate(-90 110.8 68.6)">SCLK</text>
<text x="114.3" y="70.4" transform="rotate(-90 114.3 70.4)">LRCLK</text>
<text x="117.8" y="70.5" transform="rotate(-90 117.8 70.5)">GPIO2</text>
<text x="121.4" y="70.5" transform="rotate(-90 121.4 70.5)">GPIO1</text>
<text x="124.9" y="70.5" transform="rotate(-90 124.9 70.5)">GPIO0</text>
<text x="128.4" y="67.1" transform="rotate(-90 128.4 67.1)">ADR</text>
<text x="181.3" y="69.2">1</text>
<text x="184.7" y="70.9">12</text>
<text x="190.7" y="69.2">2</text>
<text x="216.5" y="69.2">3</text>
<text x="220" y="70.9">3</text>
<text x="220" y="67.4">4</text>
<text x="315.3" y="70.9">9</text>
<text x="315.3" y="67.4">8</text>
<text x="318.8" y="69.2">IO32</text>
<text x="343.6" y="69.2">IO19</text>
<text x="353" y="67.4">31</text>
<text x="353" y="70.9">30</text>
<text x="131.9" y="72.9" transform="rotate(-90 131.9 72.9)">VR_DIG</text>
<text x="149.6" y="73.8" transform="rotate(-90 149.6 73.8)">OUT_A+</text>
<text x="153.1" y="73.3" transform="rotate(-90 153.1 73.3)">BST_A+</text>
<text x="181.3" y="72.7">3</text>
<text x="184.7" y="74.5">34</text>
<text x="190.7" y="72.7">4</text>
<text x="216.5" y="76.2">1</text>
<text x="216.5" y="72.7">2</text>
<text x="220" y="78">1</text>
<text x="220" y="74.5">2</text>
<text x="313.3" y="78">11</text>
<text x="313.3" y="74.5">10</text>
<text x="318.8" y="76.2">IO25</text>
<text x="318.8" y="72.7">IO33</text>
<text x="343.6" y="72.7">IO18</text>
<text x="345.6" y="76.2">IO5</text>
<text x="353" y="74.5">29</text>
<text x="353" y="78">28</text>
<text x="313.3" y="81.5">12</text>
<text x="318.8" y="83.3">IO27</text>
<text x="318.8" y="79.8">IO26</text>
<text x="346.9" y="79.8">NC</text>
<text x="346.9" y="83.3">NC</text>
<text x="353" y="81.5">27</text>
<text x="100.2" y="89.4" transform="rotate(-90 100.2 89.4)">PDN#</text>
<text x="121.4" y="89.4" transform="rotate(-90 121.4 89.4)">OUT_B+</text>
<text x="124.9" y="89.4" transform="rotate(-90 124.9 89.4)">BST_B+</text>
<text x="135.5" y="89.4" transform="rotate(-90 135.5 89.4)">OUT_B-</text>
<text x="139" y="89.4" transform="rotate(-90 139 89.4)">BST_B-</text>
<text x="142.5" y="89.4" transform="rotate(-90 142.5 89.4)">BST_A-</text>
<text x="146" y="89.4" transform="rotate(-90 146 89.4)">OUT_A-</text>
<text x="156.6" y="89.4" transform="rotate(-90 156.6 89.4)">EP</text>
<text x="313.3" y="88.6">14</text>
<text x="313.3" y="85.1">13</text>
<text x="318.8" y="86.8">IO14</text>
<text x="345.6" y="86.8">IO4</text>
<text x="353" y="85.1">26</text>
<text x="353" y="88.6">25</text>
<text x="98.4" y="94.9" transform="rotate(-90 98.4 94.9)">17</text>
<text x="119.6" y="94.9" transform="rotate(-90 119.6 94.9)">23</text>
<text x="123.1" y="94.9" transform="rotate(-90 123.1 94.9)">24</text>
<text x="133.7" y="94.9" transform="rotate(-90 133.7 94.9)">27</text>
<text x="137.2" y="94.9" transform="rotate(-90 137.2 94.9)">28</text>
<text x="140.8" y="94.9" transform="rotate(-90 140.8 94.9)">29</text>
<text x="144.3" y="94.9" transform="rotate(-90 144.3 94.9)">30</text>
<text x="154.9" y="94.9" transform="rotate(-90 154.9 94.9)">33</text>
<text x="313.3" y="95.6">16</text>
<text x="318.8" y="90.3">IO12</text>
<text x="345.6" y="90.3">IO0</text>
<text x="345.6" y="93.9">IO2</text>
<text x="353" y="92.1">24</text>
<text x="353" y="95.6">23</text>
<text x="313.3" y="99.2">17</text>
<text x="318.8" y="100.9">NC</text>
<text x="318.8" y="97.4">IO13</text>
<text x="343.6" y="97.4">IO15</text>
<text x="346.9" y="100.9">NC</text>
<text x="353" y="99.2">22</text>
<text x="313.3" y="106.2">19</text>
<text x="313.3" y="102.7">18</text>
<text x="318.8" y="108">NC</text>
<text x="318.8" y="104.5">NC</text>
<text x="346.9" y="104.5">NC</text>
<text x="346.9" y="108">NC</text>
<text x="353" y="102.7">21</text>
<text x="353" y="106.2">20</text>
<text x="320.6" y="129.2">1</text>
<text x="324.1" y="130.9">12</text>
<text x="330" y="129.2">2</text>
<text x="320.6" y="132.7">3</text>
<text x="324.1" y="134.4">34</text>
<text x="330" y="132.7">4</text>
<text x="196" y="176.8">1</text>
<text x="199.5" y="175">1</text>
<text x="199.5" y="178.5">2</text>
<text x="196" y="180.3">2</text>
<text x="196" y="183.8">3</text>
<text x="199.5" y="182.1">3</text>
<text x="199.5" y="185.6">4</text>
<text x="196" y="187.4">4</text>
<text x="196" y="190.9">0</text>
<text x="199.5" y="189.1">0</text>
</g>
<g font-size="3.2" fill="#f00">
<text x="315.3" y="53.3">4</text>
<text x="133.7" y="58.8" transform="rotate(-90 133.7 58.8)">6</text>
<text x="140.8" y="58.8" transform="rotate(-90 140.8 58.8)">4</text>
<text x="144.3" y="58.8" transform="rotate(-90 144.3 58.8)">3</text>
<text x="318.8" y="55.1">SENSOR_VP</text>
<text x="135.5" y="69.8" transform="rotate(-90 135.5 69.8)">DVDD</text>
<text x="142.5" y="69.2" transform="rotate(-90 142.5 69.2)">PVDD</text>
<text x="146" y="69.2" transform="rotate(-90 146 69.2)">PVDD</text>
<text x="103.7" y="89.4" transform="rotate(-90 103.7 89.4)">GVDD</text>
<text x="107.2" y="89.4" transform="rotate(-90 107.2 89.4)">AVDD</text>
<text x="114.3" y="89.4" transform="rotate(-90 114.3 89.4)">PVDD</text>
<text x="117.8" y="89.4" transform="rotate(-90 117.8 89.4)">PVDD</text>
<text x="102" y="94.9" transform="rotate(-90 102 94.9)">18</text>
<text x="105.5" y="94.9" transform="rotate(-90 105.5 94.9)">19</text>
<text x="112.5" y="94.9" transform="rotate(-90 112.5 94.9)">21</text>
<text x="116.1" y="94.9" transform="rotate(-90 116.1 94.9)">22</text>
</g>
</svg>
